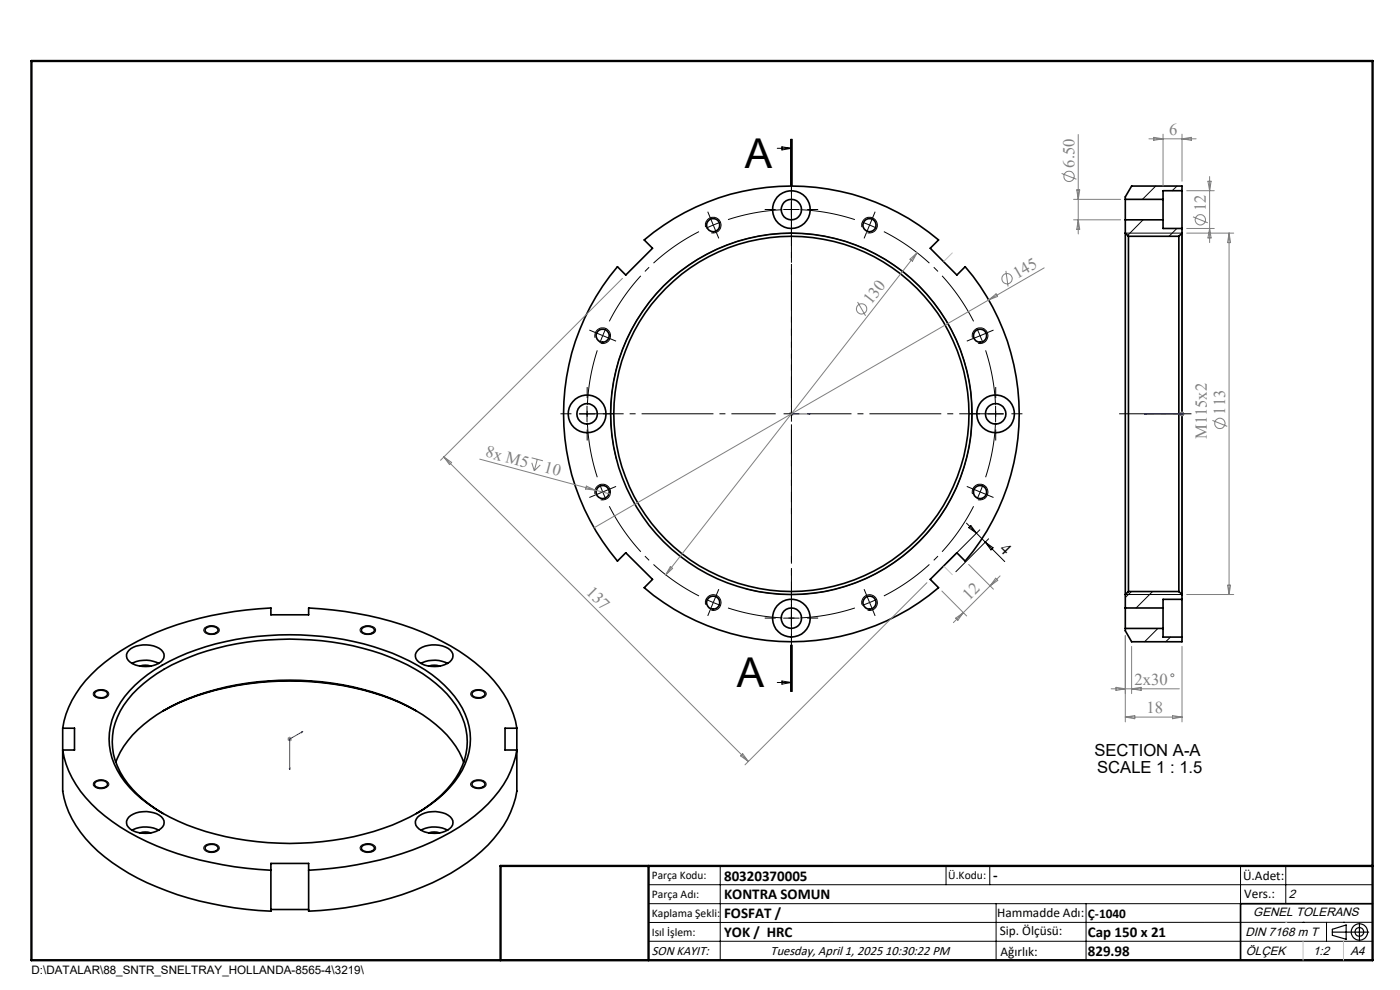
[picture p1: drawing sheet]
<svg xmlns="http://www.w3.org/2000/svg" width="297mm" height="210mm" viewBox="0 0 297 210" stroke-linecap="round" stroke-linejoin="round" font-family="sans-serif">
<g fill="none" stroke="#000" stroke-width=".35">
<path d="M131 56.6l1.8 1.7 5.6-5.6-1.7-1.8a48.4 48.4 0 0 1 62.4 0l-1.8 1.8 5.7 5.6 1.8-1.7a48.2 48.2 0 0 1 0 62.4l-1.8-1.7-5.7 5.6 1.8 1.8a48.2 48.2 0 0 1-62.4 0l1.7-1.8-5.6-5.6-1.8 1.7a48.4 48.4 0 0 1 0-62.4zM238.7 49.5v76.6M238.7 42.3v4.3M238.7 49.5l.7 .6M238.7 46.6h8M238.7 42.3h8M238.7 46.6v2.9M239.4 50.1v75.4M239.4 50.1h10.7M246.7 42.3v4.3M246.7 46.6v1.9h4.1M250.1 50.1v75.4"/>
<path d="M250.8 40.5v8M250.8 49.5v76.6M250.8 40.5h-4.1v1.8M250.8 49.5l-.7 .6M250.8 40.5v-1h-10.7l-1.4 2.3v.5M250.8 48.5v1M27.3 138a5.8 5.8 0 0 1 7-.1 1.65 1.65 0 0 1-.6 2.8 5.9 5.9 0 0 1-6.5-.6 1.51 1.51 0 0 1 .1-2.1zM43.7 133.2a1.83 1.83 0 0 1 2.5 .3 1.24 1.24 0 0 1-1.6 1 .97 .97 0 0 1-1.1-1.1zM76.9 133.2a1.83 1.83 0 0 1 2.5 .3 1.24 1.24 0 0 1-1.6 1 .97 .97 0 0 1-1.1-1.1zM88.6 138a5.8 5.8 0 0 1 6.9-.1 1.65 1.65 0 0 1-.6 2.8 5.9 5.9 0 0 1-6.4-.6 1.51 1.51 0 0 1 .1-2.1zM238.7 129v4.3M238.7 133.3v.5l1.4 2.3h10.7v-1"/>
<path d="M238.7 133.3h8M238.7 129h8M238.7 126.1v2.9M239.4 125.5h10.7M239.4 125.5l-.7 .6M246.7 129v4.3M246.7 133.3v1.8h4.1M250.1 125.5l.7 .6M250.8 127.1v8M250.8 127.1h-4.1v1.9M250.8 126.1v1M13.3 154.5h2.5v4.6h-2.5a22.5 22.5 0 0 0 8.9 14 55.5 55.5 0 0 0 25 10.3 80 80 0 0 0 10.3 1.2"/>
<path d="M13.3 154.5a22.5 22.5 0 0 1 8.9-14 55.5 55.5 0 0 1 25-10.4 80 80 0 0 1 10.3-1.1v1.4h8v-1.4a66.2 66.2 0 0 1 31.9 9.1 28 28 0 0 1 10.9 11.9l1.1 3 .2 1.5M13.3 154.5v13.3a22.5 22.5 0 0 0 8.9 14 56.6 56.6 0 0 0 25 10.3 72.4 72.4 0 0 0 10.3 1.2v-10.1h8v10.1a67.8 67.8 0 0 0 30.1-8.1 28.9 28.9 0 0 0 12.7-12.9l1.1-3 .2-1.5v-13.3M20.3 146.7a1.87 1.87 0 0 1 2.5 .3 1.16 1.16 0 0 1-1.7 1 .93 .93 0 0 1-1-1zM28 140.7a6.4 6.4 0 0 1 5.7 0M28.6 145.3a40.2 40.2 0 0 1 19.3-9.2 63.3 63.3 0 0 1 35.4 2.5 31.1 31.1 0 0 1 13.1 9.1 13.9 13.9 0 0 1 0 18.2 32.5 32.5 0 0 1-15.1 9.8 62.6 62.6 0 0 1-41.6-.7 30.1 30.1 0 0 1-14.1-10.4 13.9 13.9 0 0 1 .9-16.9zM29.7 141.3a3.4 3.4 0 0 1 2.3 0M34.6 150.8a54.7 54.7 0 0 1 26.9-6.3 56.2 56.2 0 0 1 26.8 6.3M89.3 140.7a6.4 6.4 0 0 1 5.6 0M90.9 141.3h.1a3.4 3.4 0 0 1 2.3 0M100.4 146.7a1.87 1.87 0 0 1 2.5 .3 1.2 1.2 0 0 1-1.7 1 .93 .93 0 0 1-1-1zM109.6 154.5h-2.5v4.6h2.5a22.5 22.5 0 0 1-8.9 14 55.5 55.5 0 0 1-25 10.3 82 82 0 0 1-10.2 1.2M20.3 165.9l.3-.2a1.75 1.75 0 0 1 2.2 .5 .91 .91 0 0 1-1.2 .9 1.07 1.07 0 0 1-1.5-1z"/>
<path d="M24.6 161.7a20.8 20.8 0 0 1 8.7-10.1 51.6 51.6 0 0 1 25.9-7.3 55.3 55.3 0 0 1 28.9 6.4 23.1 23.1 0 0 1 9.9 10.1l.4 .9M27.3 173.3a5.5 5.5 0 0 1 7.3 .4 1.66 1.66 0 0 1-.9 2.4 5.8 5.8 0 0 1-6.5-.6 1.51 1.51 0 0 1 .1-2.2zM28 176.1a6.1 6.1 0 0 1 5.7 0M29.7 176.7a3.7 3.7 0 0 1 2.3 0M34.6 172.6a21.6 21.6 0 0 1-10.2-11.4 13.5 13.5 0 0 1 2.7-12.8 31.9 31.9 0 0 1 14.9-9.7 61.5 61.5 0 0 1 40.9 .7 29.3 29.3 0 0 1 13.8 10.2 13.6 13.6 0 0 1-.9 16.7 26.7 26.7 0 0 1-7.5 6.3M43.7 179.4a1.62 1.62 0 0 1 2.6 .6 1.83 1.83 0 0 1-2.7 .2l-.1-.5zM76.9 179.4a1.62 1.62 0 0 1 2.5 .6 1.83 1.83 0 0 1-2.7 .2v-.5zM88.6 173.3a5.5 5.5 0 0 1 7.2 .4 1.66 1.66 0 0 1-.9 2.4 5.8 5.8 0 0 1-6.4-.6 1.51 1.51 0 0 1 .1-2.2zM89.3 176.1a6.1 6.1 0 0 1 5.6 0M90.9 176.7h.1a3.7 3.7 0 0 1 2.3 0M100.4 165.9a1.6 1.6 0 0 1 2.5 .6 1.86 1.86 0 0 1-2.7 .1v-.5zM57.5 192.9h8"/>
<path d="M291.2 191.7h-28v12"/>
<circle cx="151.3" cy="47.8" r="1.4"/>
<circle cx="167.9" cy="44.5" r="4"/>
<circle cx="167.9" cy="44.5" r="2.16"/>
<circle cx="184.5" cy="47.8" r="1.4"/>
<circle cx="127.8" cy="71.2" r="1.39"/>
<circle cx="207.9" cy="71.2" r="1.4"/>
<circle cx="124.5" cy="87.8" r="4"/>
<circle cx="124.5" cy="87.8" r="2.17"/>
<circle cx="167.9" cy="87.8" r="37.7"/>
<circle cx="167.9" cy="87.8" r="38.3"/>
<circle cx="211.2" cy="87.8" r="4"/>
<circle cx="211.2" cy="87.8" r="2.16"/>
<circle cx="127.8" cy="104.4" r="1.4"/>
<circle cx="207.9" cy="104.4" r="1.41"/>
<circle cx="151.3" cy="127.8" r="1.39"/>
<circle cx="167.9" cy="131.1" r="2.17"/>
<circle cx="167.9" cy="131.1" r="4"/>
<circle cx="184.5" cy="127.8" r="1.39"/>
</g>
<g fill="none" stroke="#000" stroke-width=".21">
<path d="M164.9 31.5h3M165.9 31.1l2 .4-2 .3zM167.7 29.5v10M167.9 29.5v10M168.1 29.5v10M245.2 39.5l-2.8 2.8M249.7 39.5l-1 1M149.7 48.2a1.66 1.66 0 0 1 1.5-2.1 1.66 1.66 0 0 1 1.8 1.8 1.66 1.66 0 0 1-2.1 1.5M166.2 44.4h3.3M167.9 42.8v3.3M182.8 48.2a1.66 1.66 0 0 1 1.5-2.1 1.66 1.66 0 0 1 1.8 1.8 1.66 1.66 0 0 1-2.1 1.5M238.7 49.5h12.1v76.6h-12.1"/>
<path d="M242.5 46.6l-3.3 3.3M249.7 48.5l-1.7 1.6M126.2 71.6a1.65 1.65 0 0 1 1.5-2 1.65 1.65 0 0 1 1.8 1.7 1.65 1.65 0 0 1-2.1 1.5M206.3 71.6a1.66 1.66 0 0 1 1.5-2 1.66 1.66 0 0 1 1.8 1.8 1.66 1.66 0 0 1-2.1 1.4M207.3 69.7l.6 1.5M207.9 71.2l.6 1.6M207.9 71.2l-1.5 .7M209.4 70.6l-1.5 .6M122.9 87.8h3.3M124.5 86.1v3.4M130.8 97.7a38.3 38.3 0 0 1 33.7-48.1 38.3 38.3 0 0 1 41.6 41.5 38.3 38.3 0 0 1-48.1 33.7M209.5 87.8h3.4"/>
<path d="M211.2 86.1v3.4M126.2 104.8a1.66 1.66 0 0 1 1.5-2.1 1.66 1.66 0 0 1 1.8 1.8 1.66 1.66 0 0 1-2.1 1.5M205 111l2.2 2.1M205.5 111.9l.5-.4 1.2 1.6zM206.3 104.8a1.67 1.67 0 0 1 1.5-2.1 1.67 1.67 0 0 1 1.8 1.9 1.67 1.67 0 0 1-2.1 1.4M207.2 113.1l1.8 1.9M207.9 112.4l-7 7M209 115l4.1 4.1M209 115l1.7 1.2-.5 .5zM209.7 114.3l-6.9 7M43.4 133.2a2.29 2.29 0 0 1 3.1 .2 1.21 1.21 0 0 1-1.6 1.2 1.27 1.27 0 0 1-1.6-1.1zM76.7 133.1a2.09 2.09 0 0 1 3 .5 1.46 1.46 0 0 1-1.9 1 1.05 1.05 0 0 1-1.3-1.3z"/>
<path d="M149.7 128.3a1.67 1.67 0 0 1 1.4-2.1 1.67 1.67 0 0 1 1.8 1.7 1.67 1.67 0 0 1-2 1.5M166.2 131.1h3.3M167.7 136.8v10M167.9 129.5v3.3M167.9 136.8v10M168.1 136.8v10zM182.8 128.3a1.67 1.67 0 0 1 1.5-2.1 1.67 1.67 0 0 1 1.8 1.7 1.67 1.67 0 0 1-2.1 1.5M240 125.5l-1.3 1.2M244.5 125.5l-3.5 3.5M245.6 133.3l-2.8 2.8M248.3 135.1l-1 1M20 146.7a2.12 2.12 0 0 1 3.1 .4 1.34 1.34 0 0 1-1.8 1.1 1.53 1.53 0 0 1-1.5-1z"/>
<path d="M34.6 150.8a54.7 54.7 0 0 1 26.9-6.3 56.2 56.2 0 0 1 26.8 6.3M100.1 146.7a2.23 2.23 0 0 1 3.1 .3 1.33 1.33 0 0 1-1.8 1.2 1.17 1.17 0 0 1-1.5-1.2zM164.9 144.8h3M165.9 144.5l2 .3-2 .3zM19.9 166a2.07 2.07 0 0 1 3.2 .3 1.99 1.99 0 0 1-3.3 .2zM43.4 179.4a2.29 2.29 0 0 1 3.1 .3 1.28 1.28 0 0 1-1.6 1.2 1.28 1.28 0 0 1-1.6-1.2zM76.7 179.3a2.14 2.14 0 0 1 3 .5 1.42 1.42 0 0 1-1.8 1.1 1.51 1.51 0 0 1-1.5-1.1zM100 165.9a2.26 2.26 0 0 1 3.1 .2 1.14 1.14 0 0 1-1.5 1.2 1.46 1.46 0 0 1-1.8-1.1zM137.6 187.7h153.6M137.6 191.7h153.6M137.6 199.7h153.6M152.8 183.7v20"/>
<path d="M200.7 183.7v4M210 183.7v4M211.3 191.7v12M230.4 191.7v12M263.2 183.7v20M272.8 183.7v8M276.4 195.6h.1M281.4 195.6v4.1M285 195.6h.1M291.2 195.6l-153.6 .1"/>
</g>
<g fill="none" stroke="#808080" stroke-width=".21">
<path d="M225.2 36.8l3.2 1.2M228.7 28.5v21.1M243.7 29.4h10.1M244.8 29.1l1.9 .3-1.9 .4zM246.7 28.5v11M250.8 28.5v9.9M250.8 29.4l1.9-.3v.7zM256.3 38.4h.6l-.3 2.1zM256.6 37.5v14M132 59l-38.5 38.6M193 55l1.6-1.4-1 1.8zM194.6 53.6l-53.4 68.3"/>
<path d="M213.4 57.5l.5 3.3M221.5 56.8l-11.8 6.8M227.8 46.6h9.9M227.8 42.3h9.9M228.4 40.3h.7l-.4 2zM228.7 46.6l.4 2h-.7zM251.7 49.5h10M251.7 40.5h5.9M251.7 48.5h5.9M253.1 46l3.1 1.3M256.6 48.5l.3 2h-.6zM260.7 49.5v76.6"/>
<path d="M260.7 49.5l.4 2h-.7zM181.9 64.1l1.7 2.9M209.7 63.6l-83.7 48.4M209.7 63.6l1.6-1.3 .3 .6zM94.2 96.9l64.5 64.6M94.2 96.9l1.6 1.2-.4 .5zM101.8 97.4l24.4 6.6M112.8 97.1l2.4 .6M112.8 98.2l.5 1.7M114 97.4l-.7 2.5M114.6 98.6l-1.3 1.3M167.4 87.8h1"/>
<path d="M167.5 87.4l.7 .8M167.9 87.3v1M168.2 87.4l-.7 .8M250.2 87.8h1M250.4 87.4l.7 .8M250.8 87.3v1M251.1 87.4l-.7 .8M257.2 89.2l3.1 1.2M124.4 103.1l1.8 .9-2-.3zM126.2 104l3.3 .8M205.5 119.7l5.2 5.3M142.2 120.2l.5 .4-1.5 1.3z"/>
<path d="M196.6 123.6l-38.6 38.6M199.8 125.4l5.3 5.3M202.7 131.1l1.7-1.1-1.2 1.6zM211.2 122.7l.5 .4-1.7 1.2zM212.2 122.2l-10 9.9M238.7 134.8v18.3M240.1 137.1v10M250.8 137.1v16M251.7 126.1h10M260.4 124.1h.7l-.4 2zM61 156.8h.9M61.1 156.4l.7 .7"/>
<path d="M61.5 156.3v1M61.8 156.4l-.7 .7M235.7 146.1h14.5M236.7 145.8l2 .3-2 .4zM238.7 152.1h12.1M238.7 152.1l2-.3v.7zM240.1 146.1l2-.3v.7zM248.7 151.8l2.1 .3-2.1 .4zM157.1 160.3l.5-.4 1.1 1.6z"/>
<circle cx="226.8" cy="37.4" r="1.09"/>
<circle cx="213.6" cy="59.1" r="1.09"/>
<circle cx="254.7" cy="46.6" r="1.09"/>
<circle cx="182.8" cy="65.5" r="1.09"/>
<circle cx="258.8" cy="89.8" r="1.09"/>
<circle cx="248.7" cy="143.2" r=".31"/>
</g>
<g fill="none" stroke="#000" stroke-width=".21" stroke-dasharray="15.2 1.3 1.3 1.3" stroke-linecap="butt">
<path d="M150.7 46.2l-.6-1.3M151.3 47.7l-1.5 .7M151.3 47.7l1.6-.6M151.3 47.7l-.6-1.5M151.3 47.7l.7 1.6M152 49.3l.5 1.3M164.6 44.4h-2.4M167.9 41.1v-2.3M167.9 47.8v2.3M171.2 44.4h2.4M183.8 49.3l-.5 1.3M184.5 47.7l-1.6-.6"/>
<path d="M184.5 47.7l1.5 .7M184.5 47.7l.6-1.5M184.5 47.7l-.7 1.6M185.1 46.2l.6-1.3M126.3 70.6l-1.3-.6M127.9 71.2l-.6 1.5M127.9 71.2l.6-1.5M127.9 71.2l-1.6-.6M127.9 71.2l1.5 .6M129.4 71.8l1.3 .6M206.4 71.8l-1.3 .6M209.5 70.6l1.3-.6"/>
<path d="M121.2 87.8h-2.3M124.6 84.4v-2.3M124.6 91.1v2.3M127.9 87.8h2.3M167.9 87.8v-1.7M167.9 87.8h-1.7M167.9 87.8v1.6M167.9 87.8h1.7M207.9 87.8h-2.3M211.2 84.4v-2.3M211.2 91.1v2.3M214.6 87.8h2.3"/>
<path d="M126.3 105l-1.3 .5M127.9 104.4l.6 1.5M127.9 104.4l-.6-1.6M127.9 104.4l-1.6 .6M127.9 104.4l1.5-.7M129.4 103.7l1.3-.5M206.4 103.7l-1.3-.5M207.9 104.4l.6-1.6M207.9 104.4l-.6 1.5M207.9 104.4l1.6 .6M207.9 104.4l-1.5-.7M209.5 105l1.3 .5"/>
<path d="M150.7 129.3l-.6 1.3M151.3 127.8l1.6 .6M151.3 127.8l-1.5-.7M151.3 127.8l-.6 1.5M151.3 127.8l.7-1.5M152 126.3l.5-1.3M164.6 131.1h-2.4M167.9 127.8v-2.4M167.9 134.4v2.4M171.2 131.1h2.4M183.8 126.3l-.5-1.3M184.5 127.8l1.5-.7"/>
<path d="M184.5 127.8l-1.6 .6M184.5 127.8l.6 1.5M184.5 127.8l-.7-1.5M185.1 129.3l.6 1.3"/>
</g>
<path d="M148.3 49.1a43.3 43.3 0 0 0-19 19.1M181.4 46.6a43.3 43.3 0 0 0-27 0M126.7 74.3a43.3 43.3 0 0 0 0 26.9M206.5 68.2a43.3 43.3 0 0 0-19-19.1M129.3 107.4a43.3 43.3 0 0 0 19 19M209.1 101.2a43.3 43.3 0 0 0 0-26.9M154.4 129a43.3 43.3 0 0 0 27 0M187.5 126.4a43.3 43.3 0 0 0 19-19" fill="none" stroke="#000" stroke-width=".21" stroke-dasharray="15.2 1.3 1.3 1.3" stroke-dashoffset="3.5" stroke-linecap="butt"/>
<g fill="none" stroke="#000" stroke-width=".25">
<path d="M282.6 197.7h7.8M282.6 197.1l3-.9v3l-3-.8zM288.4 195.8v3.8M106.2 203.7h185"/>
<circle cx="288.4" cy="197.7" r="1.74"/>
<circle cx="288.4" cy="197.7" r=".93"/>
</g>
<path d="M167.8 87.8h.2zM167.9 87.8h.1M167.9 87.8h4M171.9 87.8h-.4h.4M242.7 87.8h.4h-.4M242.7 87.8h8.1M250.6 87.8h.2zM250.8 87.8h.1M64 155.2l.3-.1-.3 .3zM64.3 155.1l-2.8 1.7v6.5M61.4 163l.1-.1v.4z" fill="none" stroke="#00f" stroke-width=".21"/>
<path d="M164.6 87.8h-41.7M167.9 84.4v-41.6M167.9 91.1v41.7M171.2 87.8h41.7" fill="none" stroke="#000" stroke-width=".21" stroke-dasharray="15.2 1.3 1.3 1.3" stroke-dashoffset="5.8" stroke-linecap="butt"/>
<path d="M237.4 87.8h15.4" fill="none" stroke="#000" stroke-width=".21" stroke-dasharray="15.2 1.3 1.3 1.3" stroke-dashoffset="7.7" stroke-linecap="butt"/>
<path d="M167.9 29.5v117.3" fill="none" stroke="#000" stroke-width=".21" stroke-dasharray="6.3 1.3 1.3 1.3" stroke-dashoffset=".4" stroke-linecap="butt"/>
<path d="M200.2 55.5l1.9-1.9M200.2 120.1l1.9 1.9" fill="none" stroke="#c0c0c0" stroke-width=".21" stroke-dasharray="15.2 1.3 1.3 1.3" stroke-linecap="butt"/>
<path d="M6.7 12.9h284.5v190.8h-284.5zM137.6 183.7v20M291.2 183.7h-185v20" fill="none" stroke="#000" stroke-width=".5"/>
<path d="M276.4 199.7v4M285 199.7v4" fill="none" stroke="#c0c0c0" stroke-width=".21"/>
<path d="M272.8 195.6h.1" fill="none" stroke="#c0c0c0" stroke-width=".25"/>
<g fill="#00f">
<path d="M171.5 87.8h.4zM167.8 87.8h.2z"/>
<path d="M64 155.2v.2l.3-.3zM61.4 163l.1 .3v-.4z"/>
<path d="M250.6 87.8h.2zM242.7 87.8h.4zM250.6 87.8h.2zM242.7 87.8h.4z"/>
</g>
<g font-size="8.7">
<text x="158" y="35.7">A</text>
<text x="156.3" y="145.7">A</text>
</g>
<g font-size="3.5" fill="#808080">
<text x="248" y="28.6">6</text>
<text x="227.9" y="35.6" transform="rotate(-90 227.9 35.6)">6.50</text>
<text x="255.8" y="44.8" transform="rotate(-90 255.8 44.8)">12</text>
<text x="215.8" y="59.2" transform="rotate(-30 215.8 59.2)">145</text>
<text x="184.8" y="64.8" transform="rotate(-52 184.8 64.8)">130</text>
<text x="259.9" y="88" transform="rotate(-90 259.9 88)">113</text>
<text x="256" y="93.2" transform="rotate(-90 256 93.2)">M115x2</text>
<text x="102.9" y="96.8" transform="rotate(15 102.9 96.8)">8x M5</text>
<text x="115.3" y="100.1" transform="rotate(15 115.3 100.1)">10</text>
<text x="124.2" y="125.8" transform="rotate(45 124.2 125.8)">137</text>
<text x="205.6" y="127.5" transform="rotate(-45 205.6 127.5)">12</text>
<text x="240.7" y="145.3">2x30</text>
<text x="243.2" y="151.3">18</text>
</g>
<g font-size="3.5">
<text x="211.9" y="116.6" transform="rotate(45 211.9 116.6)">4</text>
<text x="232.2" y="160.4">SECTION A-A</text>
<text x="232.8" y="163.9">SCALE 1 : 1.5</text>
</g>
<g font-size="3.2">
<text x="153.6" y="190.8">KONTRA SOMUN</text>
<text x="153.6" y="186.8">80320370005</text>
<text x="210.7" y="186.6">-</text>
<text x="153.6" y="194.8">FOSFAT /</text>
<text x="153.6" y="198.8">YOK / HRC</text>
<text x="230.8" y="198.7">Cap 150 x 21</text>
<text x="230.8" y="202.8">829.98</text>
</g>
<g font-size="2.8">
<text x="263.7" y="186.7">Ü.Adet:</text>
<text x="263.9" y="190.5">Vers.:</text>
<text x="211.5" y="194.5">Hammadde Adı:</text>
<text x="230.8" y="194.7">Ç-1040</text>
<text x="138.3" y="202.6">SON KAYIT:</text>
<text x="163.5" y="202.6">Tuesday, April 1, 2025 10:30:22 PM</text>
<text x="212.1" y="198.4">Sip. Ölçüsü:</text>
<text x="212.2" y="202.7">Ağırlık:</text>
</g>
<g font-size="2.6">
<text x="273.4" y="190.4">2</text>
<text x="265.9" y="194.4">GENEL TOLERANS</text>
<text x="264.2" y="198.5">DIN 7168 m T</text>
<text x="264.3" y="202.6">ÖLÇEK</text>
<text x="278.5" y="202.6">1:2</text>
<text x="286.5" y="202.6">A4</text>
</g>
<g font-size="2.5">
<text x="138.3" y="186.4">Parça Kodu:</text>
<text x="138.3" y="190.5">Parça Adı:</text>
<text x="201.2" y="186.5">Ü.Kodu:</text>
<text x="138.3" y="194.5">Kaplama Şekli:</text>
<text x="138.3" y="198.6">Isıl İşlem:</text>
<text x="6.7" y="206.7">D:\DATALAR\88_SNTR_SNELTRAY_HOLLANDA-8565-4\3219\</text>
</g>
</svg>
